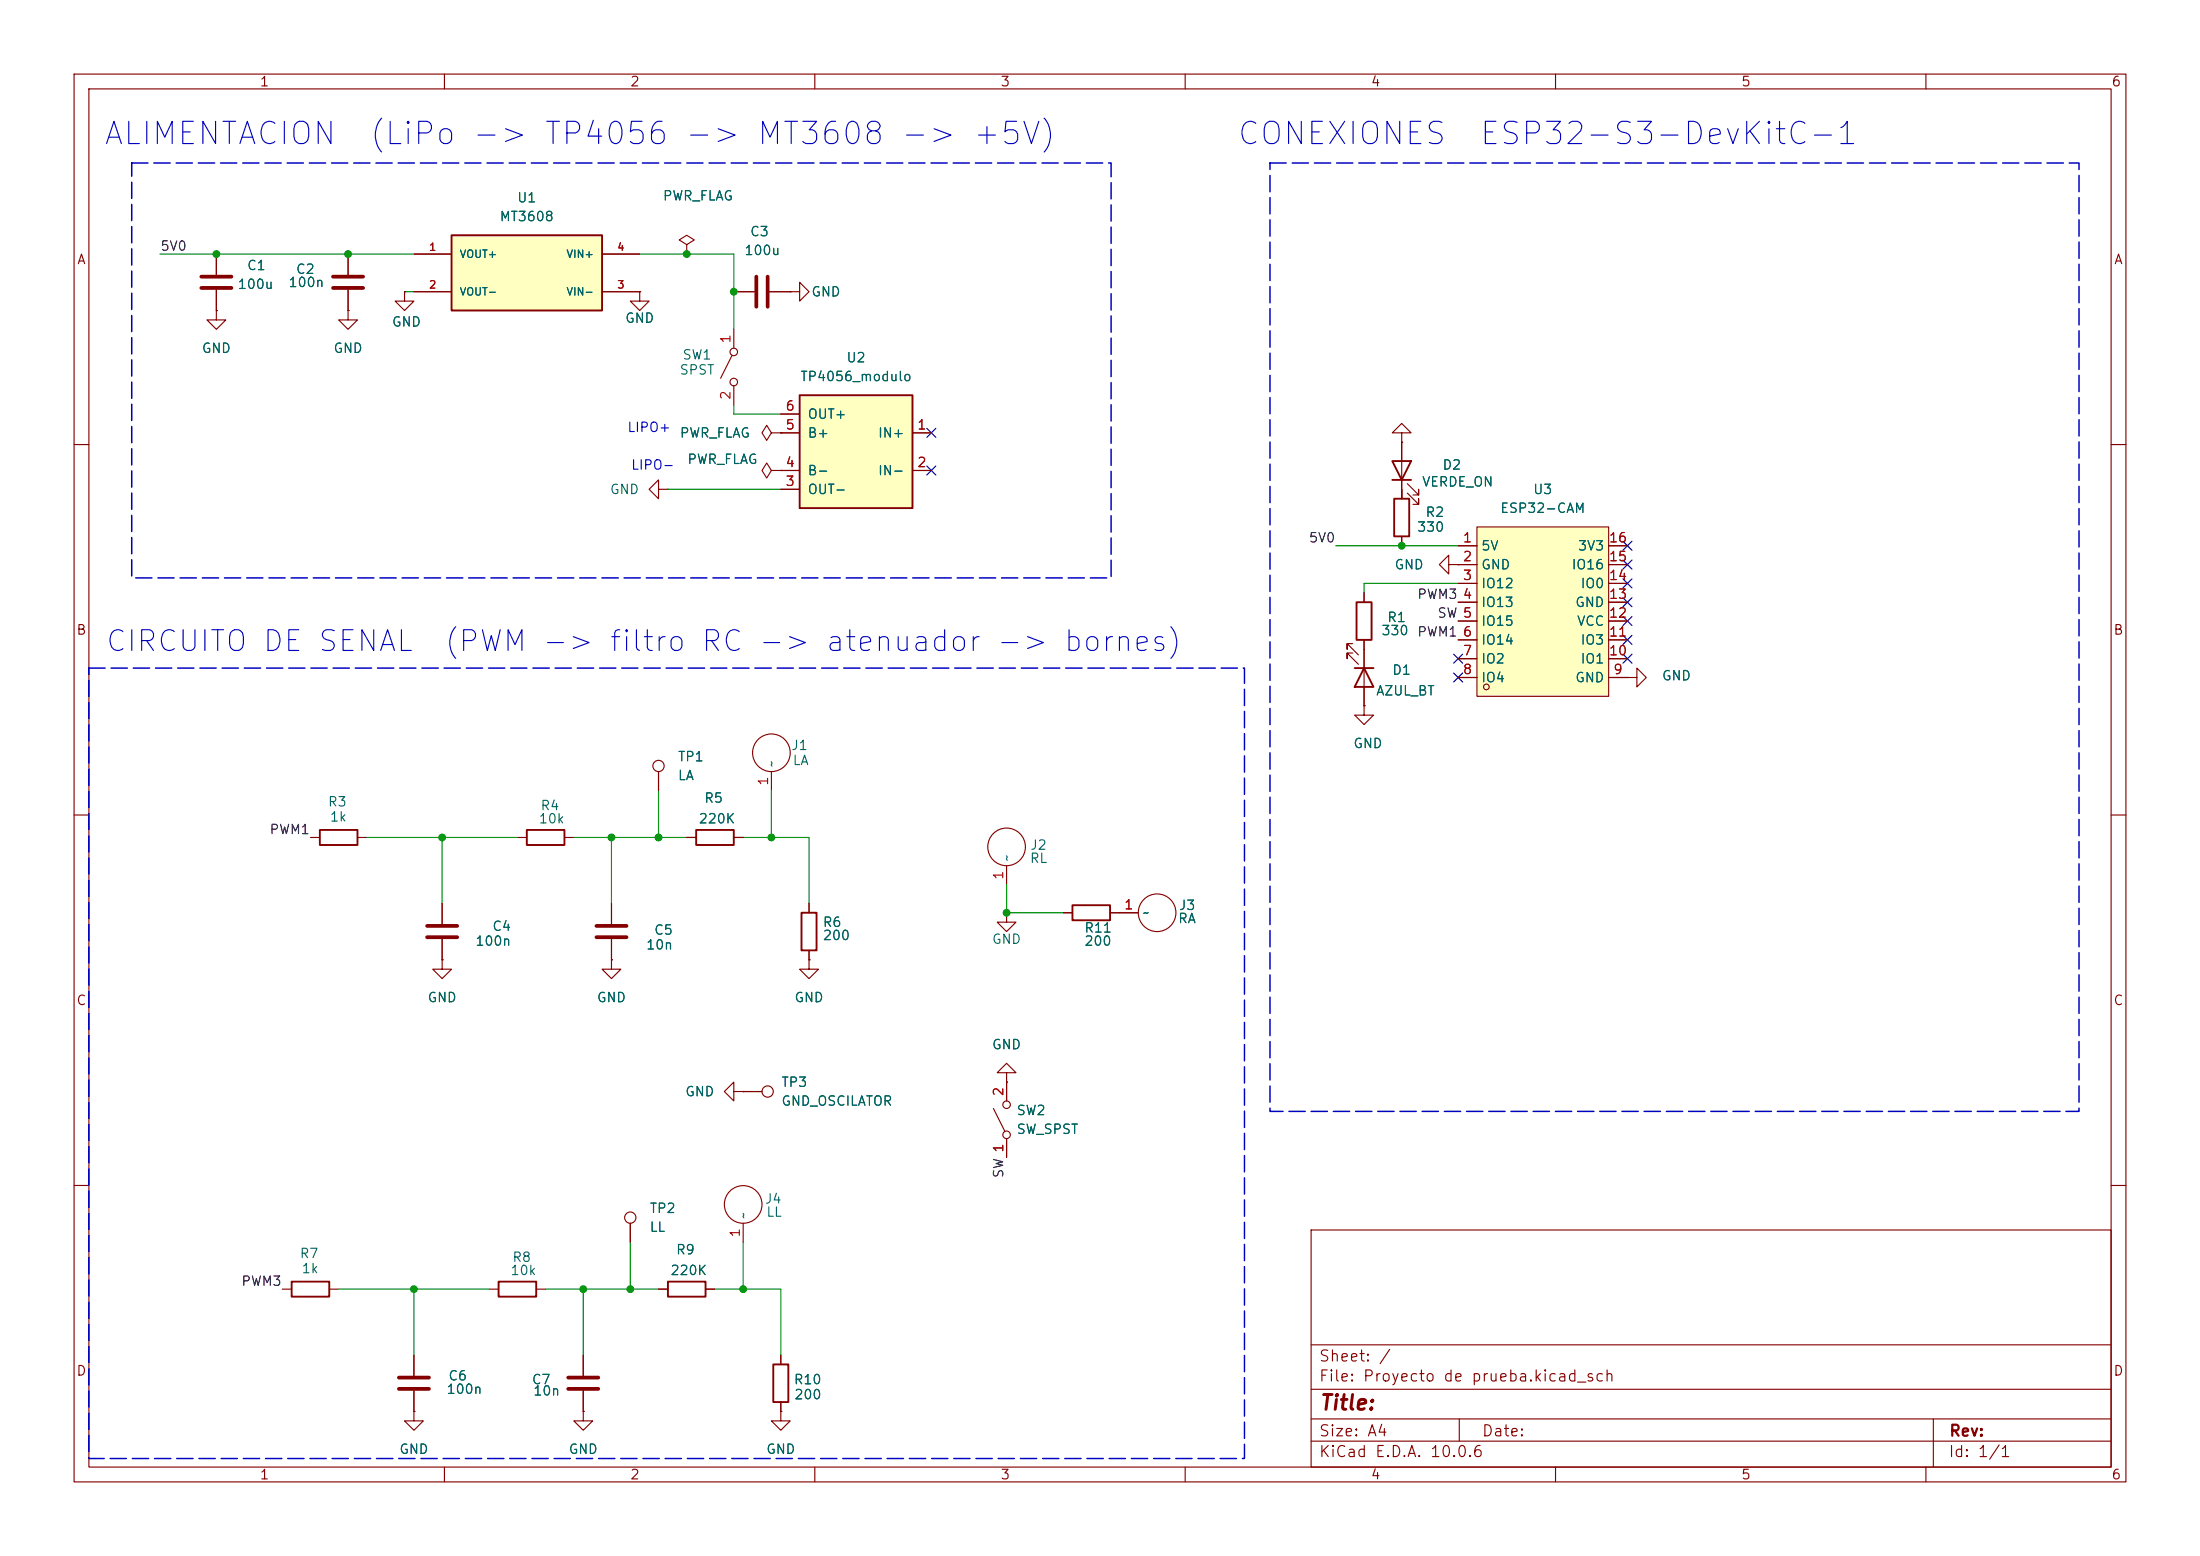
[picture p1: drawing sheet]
<svg xmlns="http://www.w3.org/2000/svg" width="297mm" height="210mm" viewBox="0 0 297 210" stroke-linecap="round" stroke-linejoin="round" font-family="sans-serif">
<g fill="none" stroke="#840000" stroke-width=".15">
<path d="M10 10h277v190h-277zM12 12h273v186h-273zM60 10v2M110 10v2M160 10v2M210 10v2M260 10v2M54.6 39.4v1.2h1.3l-1.3 1.3-1.3-1.3h1.3M54.6 39.4h.1M86.4 39.4v1.2h1.2l-1.2 1.3-1.3-1.3h1.3M86.4 39.4h.1M106.7 39.4h1.2v1.2l1.3-1.2-1.3-1.3v1.3"/>
<path d="M106.7 39.4h.1M10 60h2M88.9 66v1.3l-1.3-1.3 1.3-1.2v1.2h1.3M90.2 66h.1M195.6 76.2v-1.3l-1.3 1.3 1.3 1.3v-1.3h1.2M196.8 76.2h.1M285 60h2M182.6 86.9h-.7v.7v-.7l1.5 1.5M182.6 88.1h-.7v.8v-.8l1.5 1.6M184.1 95.3v1.2h1.3l-1.3 1.3-1.2-1.3h1.2M184.1 95.3h.1M184.1 80v1.3"/>
<path d="M184.1 86.4v8.9M10 110h2M41.9 113h1.3M48.3 113h1.2M69.8 113h1.3M76.2 113h1.3M88.9 104.1v2.6M92.7 113h1.3M99.1 113h1.2M104.1 104.1v2.6M135.9 116.8v2.6M285 110h2"/>
<path d="M10 160h2M88.9 174h1.3M95.2 174h1.3M100.3 165.1v2.5M177 166h108v32h-108zM285 160h2M55.9 190.5v1.3h1.2l-1.2 1.2-1.3-1.2h1.3M55.9 190.5h.1M55.9 182.9v2.8M55.9 187.7v2.8M60 198v2M78.7 190.5v1.3h1.3l-1.3 1.2-1.2-1.2h1.2"/>
<path d="M78.7 190.5h.1M78.7 182.9v2.8M78.7 187.7v2.8M110 198v2M160 198v2M177 194.5h108M177 191.5h108M177 187.5h108M177 181.5h108M197 191.5v3M210 198v2M260 198v2"/>
<path d="M261 191.5v6.5"/>
<circle cx="88.9" cy="103.4" r=".76"/>
<circle cx="104.1" cy="101.6" r="2.54"/>
<circle cx="135.9" cy="114.3" r="2.54"/>
<circle cx="100.3" cy="162.6" r="2.54"/>
</g>
<path d="M182.9 90.2h2.5M183.1 81.3h2.1v5.1h-2.1zM184.1 90.2l1.3 2.5h-2.5zM43.2 112h5.1v2h-5.1zM71.1 112h5.1v2h-5.1zM94 112h5.1v2h-5.1zM90.2 173h5v2h-5z" fill="none" stroke="#840000" stroke-width=".25"/>
<path d="M53.8 185.9h4.1M53.8 187.5h4.1M76.7 185.9h4.1M76.7 187.5h4.1" fill="none" stroke="#840000" stroke-width=".51"/>
<path d="M61 31.8h20.3v10.1h-20.3z" fill="#ffffc2"/>
<path d="M61 31.8h20.3v10.1h-20.3z" fill="none" stroke="#840000" stroke-width=".25"/>
<g fill="none" stroke="#840000" stroke-width=".15">
<path d="M29.2 34.3v2.8M29.2 39.1v2.8M47 34.3v2.8M47 39.1v2.8M55.9 34.3h5.1M55.9 39.4h5.1M81.3 34.3h5.1M81.3 39.4h5.1M92.7 33l-1-.6 1-.6 1 .6-1 .6v1.3M92.7 34.3h.1M29.2 41.9v1.3h1.3l-1.3 1.3-1.3-1.3h1.3M29.2 41.9h.1"/>
<path d="M47 41.9v1.3h1.3l-1.3 1.3-1.3-1.3h1.3M47 41.9h.1"/>
</g>
<path d="M27.2 37.3h4M27.2 38.9h4M45 37.3h4M45 38.9h4" fill="none" stroke="#840000" stroke-width=".51"/>
<path d="M107.9 53.3h15.3v15.3h-15.3z" fill="#ffffc2"/>
<path d="M107.9 53.3h15.3v15.3h-15.3zM188 62.2h2.5l-1.3 2.6zM188 64.8h2.5M67.3 173h5.1v2h-5.1z" fill="none" stroke="#840000" stroke-width=".25"/>
<g fill="none" stroke="#840000" stroke-width=".15">
<path d="M99.1 39.4h2.8M103.9 39.4h2.8M98.8 48l-1.5 3.1M99.1 44.5v2.5M99.1 52.1v2.5M104.1 58.4l-.6 1-.6-1 .6-1 .6 1h1.3M105.4 58.4h.1M105.4 58.4h2.5M105.4 55.9h2.5M123.2 58.4h2.5M189.2 58.4h1.3l-1.3-1.2-1.2 1.2h1.2v1.3M189.2 59.7h.1"/>
<path d="M189.2 59.7v7.6M104.1 63.5l-.6 1-.6-1 .6-1 .6 1h1.3M105.4 63.5h.1M105.4 63.5h2.5M105.4 66h2.5M123.2 63.5h2.5M190 66.5l1.5 1.6v-.8v.8h-.7M190 65.3l1.5 1.5v-.8v.8h-.7M219.7 91.4h1.3v-1.2l1.2 1.2-1.2 1.3v-1.3M219.7 91.4h.1M59.7 129.5v1.3h1.3l-1.3 1.3-1.3-1.3h1.3M59.7 129.5h.1"/>
<path d="M59.7 121.9v2.8M59.7 126.7v2.8M82.5 129.5v1.3h1.3l-1.3 1.3-1.2-1.3h1.2M82.5 129.5h.1M82.5 121.9v2.8M82.5 126.7v2.8M109.2 129.5v1.3h1.3l-1.3 1.3-1.3-1.3h1.3M109.2 129.5h.1M99.1 147.3v-1.2l-1.3 1.2 1.3 1.3v-1.3h1.2M100.3 147.3h.1M100.3 147.3h2.6M135.9 144.8h1.3l-1.3-1.3-1.3 1.3h1.3v1.3"/>
<path d="M135.9 146.1h.1M66 174h1.3M72.4 174h1.3M85.1 165.1v2.5M105.4 190.5v1.3h1.3l-1.3 1.2-1.3-1.2h1.3M105.4 190.5h.1"/>
<circle cx="99.1" cy="47.5" r=".51"/>
<circle cx="99.1" cy="51.6" r=".51"/>
<circle cx="103.6" cy="147.3" r=".76"/>
<circle cx="85.1" cy="164.3" r=".76"/>
</g>
<path d="M102.1 37.3v4.1M103.6 37.3v4.1M57.7 125h4M57.7 126.5h4M80.5 125h4.1M80.5 126.5h4.1" fill="none" stroke="#840000" stroke-width=".51"/>
<path d="M199.4 71.1h17.8v22.9h-17.8z" fill="#ffffc2"/>
<g fill="none" stroke="#840000" stroke-width=".15">
<path d="M29.2 34.3v2.8M29.2 39.1v2.8M47 34.3v2.8M47 39.1v2.8M54.6 39.4h.1M55.9 34.3h5.1M55.9 39.4h5.1M81.3 34.3h5.1M81.3 39.4h5.1M86.4 39.4h.1M92.7 34.3h.1M99.1 39.4h2.8"/>
<path d="M103.9 39.4h2.8M106.7 39.4h.1M29.2 41.9h.1M47 41.9h.1M105.4 58.4h.1M105.4 58.4h2.5M105.4 55.9h2.5M123.2 58.4h2.5M189.2 59.7h.1M189.2 59.7v2.5M105.4 63.5h.1M105.4 63.5h2.5"/>
<path d="M105.4 66h2.5M123.2 63.5h2.5M189.2 64.8v2.5M189.2 72.4v1.3M196.8 76.2h.1M196.8 73.7h2.6M196.8 76.2h2.6M196.8 78.7h2.6M199.4 71.1h17.8v22.9h-17.8zM217.2 73.7h2.5M217.2 76.2h2.5M217.2 78.7h2.5"/>
<path d="M184.1 95.3h.1M184.1 80v1.3M184.1 86.4v3.8M184.1 92.7v2.6M196.8 81.3h2.6M196.8 83.8h2.6M196.8 86.4h2.6M196.8 88.9h2.6M196.8 91.4h2.6M217.2 81.3h2.5M217.2 83.8h2.5M217.2 86.4h2.5"/>
<path d="M217.2 88.9h2.5M217.2 91.4h2.5M219.7 91.4h.1M88.9 104.1v2.6M92.7 113h1.3M99.1 113h1.2M59.7 129.5h.1M59.7 121.9v2.8M59.7 126.7v2.8M82.5 129.5h.1M82.5 121.9v2.8M82.5 126.7v2.8"/>
<path d="M109.2 129.5h.1M109.2 121.9v1.3M109.2 128.3v1.2M135.9 123.2v1.3h1.3l-1.3 1.2-1.3-1.2h1.3M135.9 123.2h.1M143.5 123.2h1.3M149.9 123.2h3.8M100.3 147.3h.1M100.3 147.3h2.6M134.1 149.6l1.5 3.1M135.9 146.1h.1M135.9 146.1v2.5"/>
<path d="M135.9 153.7v2.5M38.1 174h1.3M44.4 174h1.3M85.1 165.1v2.5M88.9 174h1.3M95.2 174h1.3M55.9 190.5h.1M55.9 182.9v2.8M55.9 187.7v2.8M78.7 190.5h.1M78.7 182.9v2.8M78.7 187.7v2.8"/>
<path d="M105.4 190.5h.1M105.4 182.9v1.3M105.4 189.2v1.3"/>
<circle cx="200.7" cy="92.7" r=".38"/>
<circle cx="156.2" cy="123.2" r="2.54"/>
<circle cx="135.9" cy="153.2" r=".51"/>
<circle cx="135.9" cy="149.1" r=".51"/>
</g>
<path d="M188.2 67.3h2v5.1h-2zM108.2 123.2h2v5.1h-2zM144.8 122.2h5.1v2h-5.1zM39.4 173h5v2h-5zM104.4 184.2h2v5h-2z" fill="none" stroke="#840000" stroke-width=".25"/>
<g fill="none" stroke="#009600" stroke-width=".15">
<path d="M21.6 34.3h34.3M54.6 39.4h1.3M86.4 34.3h12.7v10.2M99.1 54.6v1.3h6.3M90.2 66h15.2M180.3 73.7h16.5M189.2 66v1.3M196.8 78.7h-12.7v1.3M49.5 113h20.3M59.7 113v8.9M77.5 113h15.2M82.5 113v8.9"/>
<path d="M88.9 106.7v6.3M100.3 113h8.9v8.9M104.1 106.7v6.3M135.9 119.4v3.8h7.6M45.7 174h20.3M55.9 174v8.9M73.7 174h15.2M78.7 174v8.9M85.1 167.6v6.4M96.5 174h8.9v8.9M100.3 167.6v6.4"/>
</g>
<g fill="none" stroke="#000084" stroke-width=".15">
<path d="M125.1 57.8l1.2 1.2M126.3 57.8l-1.2 1.2M125.1 62.9l1.2 1.2M126.3 62.9l-1.2 1.2M219.1 73.1l1.2 1.2M219.1 78.1l1.2 1.2M219.1 75.6l1.2 1.2M220.3 73.1l-1.2 1.2M220.3 78.1l-1.2 1.2M220.3 75.6l-1.2 1.2M196.2 90.8l1.3 1.2M196.2 88.3l1.3 1.2"/>
<path d="M197.5 90.8l-1.3 1.2M197.5 88.3l-1.3 1.2M219.1 80.7l1.2 1.2M219.1 85.8l1.2 1.2M219.1 88.3l1.2 1.2M219.1 83.2l1.2 1.2M220.3 80.7l-1.2 1.2M220.3 85.8l-1.2 1.2M220.3 88.3l-1.2 1.2M220.3 83.2l-1.2 1.2"/>
</g>
<path d="M17.8 22h132.2v56h-132.2zM171.4 22h109.3v128h-109.3zM12 90.2h156v106.7h-156z" fill="none" stroke="#0000c2" stroke-width=".2" stroke-dasharray="2.2 .8"/>
<g fill="#009600" stroke="#009600" stroke-width=".14">
<circle cx="88.9" cy="113" r=".46"/>
<circle cx="29.2" cy="34.3" r=".46"/>
<circle cx="47" cy="34.3" r=".46"/>
<circle cx="92.7" cy="34.3" r=".46"/>
<circle cx="189.2" cy="73.7" r=".46"/>
<circle cx="99.1" cy="39.4" r=".46"/>
<circle cx="85.1" cy="174" r=".46"/>
<circle cx="78.7" cy="174" r=".46"/>
<circle cx="55.9" cy="174" r=".46"/>
<circle cx="59.7" cy="113" r=".46"/>
<circle cx="82.5" cy="113" r=".46"/>
<circle cx="104.1" cy="113" r=".46"/>
<circle cx="100.3" cy="174" r=".46"/>
<circle cx="135.9" cy="123.2" r=".46"/>
</g>
<g font-size="3" fill="#0000c2">
<text x="13.8" y="20.3">ALIMENTACION</text>
<text x="49.7" y="20.3">(LiPo -&gt; TP4056 -&gt; MT3608 -&gt; +5V)</text>
<text x="166.8" y="20.3">CONEXIONES</text>
<text x="199.5" y="20.3">ESP32-S3-DevKitC-1</text>
</g>
<g font-size="2.8" fill="#0000c2">
<text x="14" y="88.6">CIRCUITO DE SENAL</text>
<text x="59.8" y="88.6">(PWM -&gt; filtro RC -&gt; atenuador -&gt; bornes)</text>
</g>
<text font-size="2" fill="#840000" x="178" y="190.8">Title:</text>
<g font-size="1.5" fill="#840000">
<text x="178" y="184.1">Sheet: /</text>
<text x="178" y="186.8">File: Proyecto de prueba.kicad_sch</text>
<text x="178" y="197">KiCad E.D.A. 10.0.6</text>
<text x="178" y="194.2">Size: A4</text>
<text x="200" y="194.2">Date:</text>
<text x="263" y="197">Id: 1/1</text>
<text x="263" y="194.2">Rev:</text>
</g>
<g font-size="1.3" fill="#840000">
<text x="35" y="12">1</text>
<text x="85" y="12">2</text>
<text x="135" y="12">3</text>
<text x="185" y="12">4</text>
<text x="235" y="12">5</text>
<text x="285" y="12">6</text>
<text x="10.3" y="36">A</text>
<text x="285.3" y="36">A</text>
<text x="10.2" y="86">B</text>
<text x="285.2" y="86">B</text>
<text x="10.2" y="136">C</text>
<text x="285.2" y="136">C</text>
<text x="10.2" y="186">D</text>
<text x="285.2" y="186">D</text>
<text x="35" y="200">1</text>
<text x="85" y="200">2</text>
<text x="135" y="200">3</text>
<text x="185" y="200">4</text>
<text x="235" y="200">5</text>
<text x="285" y="200">6</text>
</g>
<g font-size="1.3" fill="#006464">
<text x="69.7" y="27.6">U1</text>
<text x="89.4" y="27.4">PWR_FLAG</text>
<text x="67.4" y="30.2">MT3608</text>
<text x="100.4" y="34.7">100u</text>
<text x="101.2" y="32.2">C3</text>
<text x="32" y="39.3">100u</text>
<text x="33.3" y="36.8">C1</text>
<text x="38.8" y="39.1">100n</text>
<text x="39.9" y="37.3">C2</text>
<text x="109.4" y="40.3">GND</text>
<text x="27.1" y="48">GND</text>
<text x="44.9" y="48">GND</text>
<text x="52.8" y="44.4">GND</text>
<text x="84.3" y="43.9">GND</text>
<text x="91.7" y="50.9">SPST</text>
<text x="92" y="48.8">SW1</text>
<text x="107.9" y="51.8">TP4056_modulo</text>
<text x="114.2" y="49.2">U2</text>
<text x="91.7" y="59.4">PWR_FLAG</text>
<text x="108.9" y="59.4">B+</text>
<text x="108.9" y="56.8">OUT+</text>
<text x="118.4" y="59.4">IN+</text>
<text x="92.7" y="62.9">PWR_FLAG</text>
<text x="108.9" y="64.5">B-</text>
<text x="118.4" y="64.5">IN-</text>
<text x="191.9" y="66">VERDE_ON</text>
<text x="194.6" y="63.7">D2</text>
<text x="82.3" y="67">GND</text>
<text x="108.9" y="67">OUT-</text>
<text x="192.4" y="70.1">R2</text>
<text x="202.4" y="69.5">ESP32-CAM</text>
<text x="206.9" y="67">U3</text>
<text x="188.2" y="77.2">GND</text>
<text x="191.2" y="72.1">330</text>
<text x="199.9" y="74.6">5V</text>
<text x="199.9" y="77.2">GND</text>
<text x="212.1" y="77.2">IO16</text>
<text x="212.9" y="74.6">3V3</text>
<text x="199.9" y="79.7">IO12</text>
<text x="199.9" y="82.2">IO13</text>
<text x="212.6" y="82.2">GND</text>
<text x="213.3" y="79.7">IO0</text>
<text x="186.4" y="86.1">330</text>
<text x="187.2" y="84.3">R1</text>
<text x="199.9" y="84.8">IO15</text>
<text x="199.9" y="87.3">IO14</text>
<text x="199.9" y="89.9">IO2</text>
<text x="212.8" y="84.8">VCC</text>
<text x="213.3" y="89.9">IO1</text>
<text x="213.3" y="87.3">IO3</text>
<text x="185.7" y="94.2">AZUL_BT</text>
<text x="187.9" y="91.4">D1</text>
<text x="199.9" y="92.4">IO4</text>
<text x="212.6" y="92.4">GND</text>
<text x="224.3" y="92.1">GND</text>
<text x="106.7" y="101.5">J1</text>
<text x="182.6" y="101.3">GND</text>
<text x="91.4" y="103.1">TP1</text>
<text x="91.4" y="105.6">LA</text>
<text x="105.1" y="103.7" transform="rotate(-90 105.1 103.7)">~</text>
<text x="106.9" y="103.6">LA</text>
<text x="44.2" y="109.2">R3</text>
<text x="44.4" y="111.2">1k</text>
<text x="72.6" y="111.5">10k</text>
<text x="72.9" y="109.7">R4</text>
<text x="94.2" y="111.5">220K</text>
<text x="95" y="108.7">R5</text>
<text x="136.9" y="116.4" transform="rotate(-90 136.9 116.4)">~</text>
<text x="138.9" y="116.8">RL</text>
<text x="139" y="115">J2</text>
<text x="66.4" y="126">C4</text>
<text x="111" y="125.4">R6</text>
<text x="154.2" y="124.2">~</text>
<text x="158.9" y="124.9">RA</text>
<text x="159.1" y="123.1">J3</text>
<text x="64.1" y="128">100n</text>
<text x="87.1" y="128.5">10n</text>
<text x="88.2" y="126.5">C5</text>
<text x="111" y="127.2">200</text>
<text x="133.8" y="127.7">GND</text>
<text x="146.3" y="126.2">R11</text>
<text x="146.3" y="128">200</text>
<text x="57.6" y="135.6">GND</text>
<text x="80.5" y="135.6">GND</text>
<text x="107.2" y="135.6">GND</text>
<text x="133.8" y="141.9">GND</text>
<text x="92.4" y="148.3">GND</text>
<text x="105.4" y="147">TP3</text>
<text x="105.4" y="149.6">GND_OSCILATOR</text>
<text x="137.1" y="150.8">SW2</text>
<text x="137.1" y="153.4">SW_SPST</text>
<text x="87.6" y="164">TP2</text>
<text x="87.6" y="166.6">LL</text>
<text x="101.3" y="164.6" transform="rotate(-90 101.3 164.6)">~</text>
<text x="103.2" y="162.8">J4</text>
<text x="103.4" y="164.5">LL</text>
<text x="40.4" y="170.1">R7</text>
<text x="40.6" y="172.2">1k</text>
<text x="68.8" y="172.4">10k</text>
<text x="69.1" y="170.6">R8</text>
<text x="90.4" y="172.4">220K</text>
<text x="91.2" y="169.6">R9</text>
<text x="60.2" y="188.4">100n</text>
<text x="60.4" y="186.6">C6</text>
<text x="71.7" y="187.1">C7</text>
<text x="71.9" y="188.7">10n</text>
<text x="107.1" y="187.1">R10</text>
<text x="107.1" y="189.2">200</text>
<text x="53.8" y="196.5">GND</text>
<text x="76.7" y="196.5">GND</text>
<text x="103.3" y="196.5">GND</text>
</g>
<g font-size="1.3" fill="#0f0f0f">
<text x="21.6" y="34.2">5V0</text>
<text x="176.6" y="73.5">5V0</text>
<text x="191.2" y="81.2">PWM3</text>
<text x="194" y="83.7">SW 5</text>
<text x="191.2" y="86.2">PWM1</text>
<text x="36.3" y="112.9">PWM1</text>
<text x="135.8" y="159.1" transform="rotate(-90 135.8 159.1)">SW 1</text>
<text x="32.5" y="173.9">PWM3</text>
</g>
<g font-size="1.3" fill="#a90000">
<text x="98.9" y="46.5" transform="rotate(-90 98.9 46.5)">1</text>
<text x="98.9" y="54.1" transform="rotate(-90 98.9 54.1)">2</text>
<text x="105.9" y="58.3">5</text>
<text x="105.9" y="55.7">6</text>
<text x="123.7" y="58.3">1</text>
<text x="105.9" y="65.9">3</text>
<text x="105.9" y="63.4">4</text>
<text x="123.7" y="63.4">2</text>
<text x="197.4" y="73.5">1</text>
<text x="197.4" y="76.1">2</text>
<text x="217.1" y="76.1">15</text>
<text x="217.1" y="73.5">16</text>
<text x="197.4" y="78.6">3</text>
<text x="197.4" y="81.1">4</text>
<text x="197.4" y="83.7">5</text>
<text x="217.1" y="83.7">12</text>
<text x="217.1" y="81.1">13</text>
<text x="217.1" y="78.6">14</text>
<text x="197.4" y="86.2">6</text>
<text x="197.4" y="88.8">7</text>
<text x="217.1" y="88.8">10</text>
<text x="217.1" y="86.2">11</text>
<text x="197.4" y="91.3">8</text>
<text x="217.7" y="91.3">9</text>
<text x="104" y="106.1" transform="rotate(-90 104 106.1)">1</text>
<text x="135.8" y="118.8" transform="rotate(-90 135.8 118.8)">1</text>
<text x="151.7" y="123.1">1</text>
<text x="135.8" y="148.1" transform="rotate(-90 135.8 148.1)">2</text>
<text x="135.8" y="155.7" transform="rotate(-90 135.8 155.7)">1</text>
<text x="100.2" y="167.1" transform="rotate(-90 100.2 167.1)">1</text>
</g>
<g font-size="1.3" fill="#0000c2">
<text x="84.6" y="58.6">LIPO+</text>
<text x="85.1" y="63.7">LIPO-</text>
</g>
<g font-size="1" fill="#a90000">
<text x="57.8" y="34.1">1</text>
<text x="83.2" y="34.1">4</text>
<text x="57.8" y="39.2">2</text>
<text x="83.2" y="39.2">3</text>
</g>
<g font-size="1" fill="#006464">
<text x="62" y="35.1">VOUT+</text>
<text x="76.4" y="35.1">VIN+</text>
<text x="62" y="40.1">VOUT-</text>
<text x="76.4" y="40.1">VIN-</text>
</g>
</svg>
